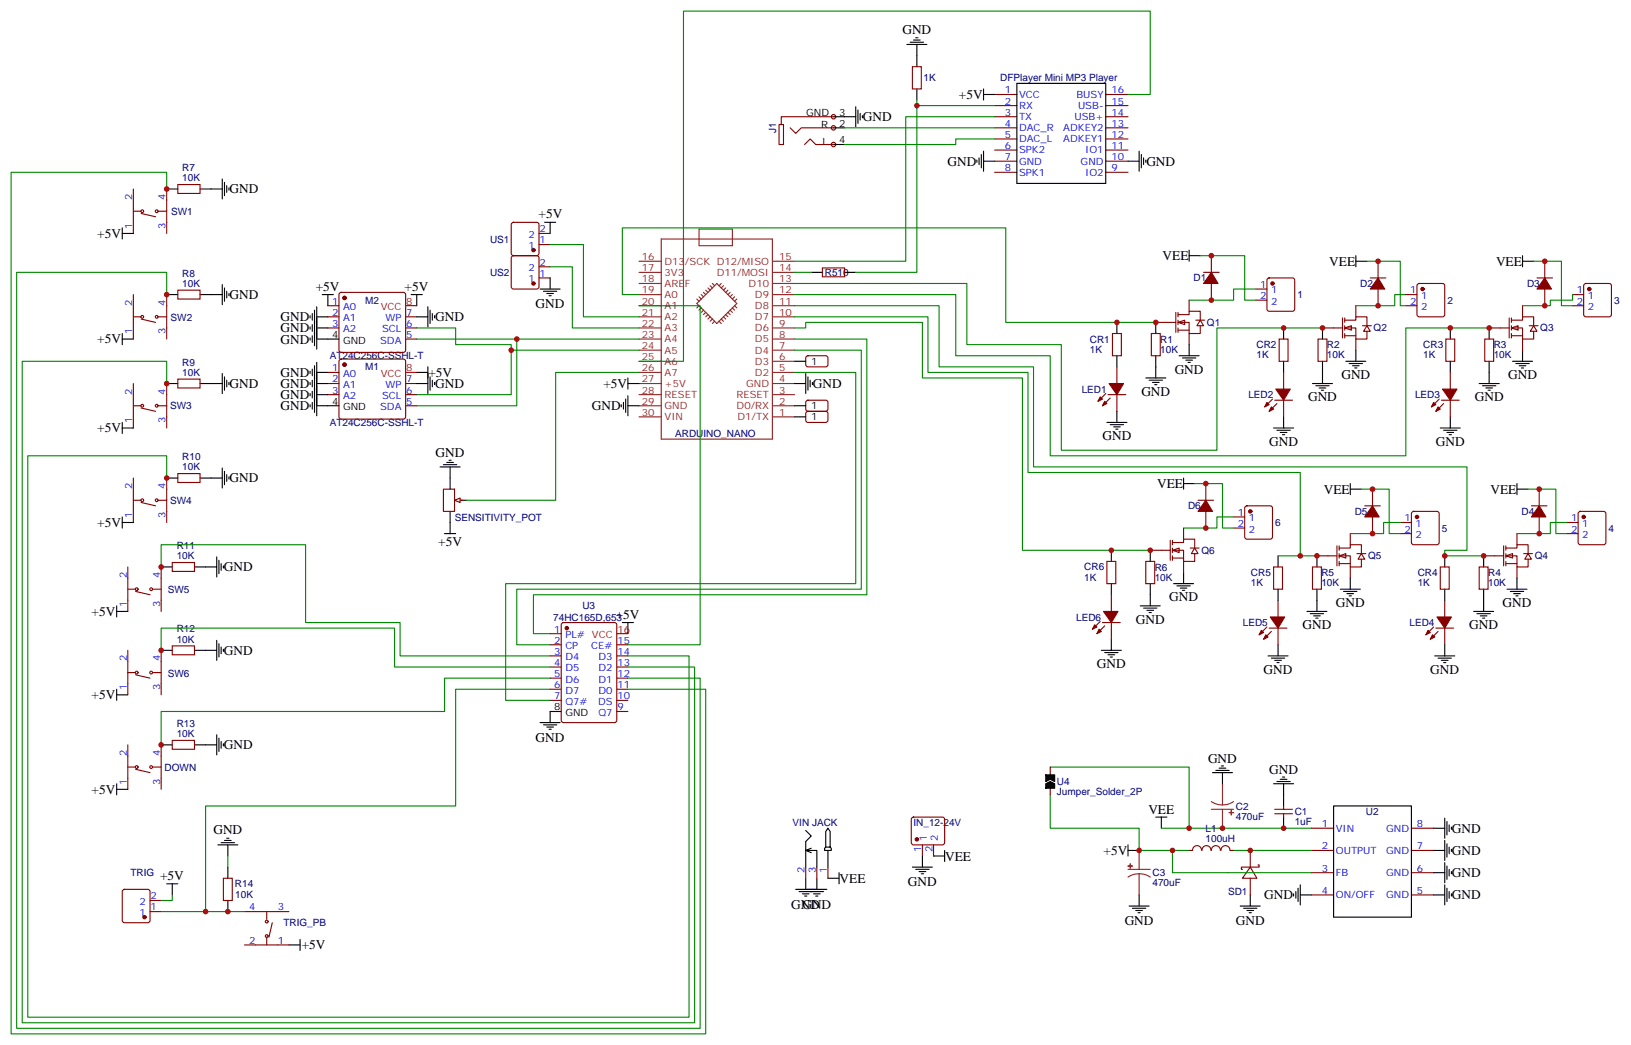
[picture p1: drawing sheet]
<svg xmlns="http://www.w3.org/2000/svg" width="518mm" height="332mm" viewBox="0 0 518 332" stroke-linecap="round" stroke-linejoin="round" font-family="sans-serif">
<g fill="none" stroke="#8c2424" stroke-width=".35">
<path d="M209.9 75.8h35.3v63.5h-35.3zM221.9 72.7h10.6v5.3h-10.6zM202.8 86.4h7.1M202.8 90h7.1M202.8 93.5h7.1M202.8 97h7.1M202.8 82.9h7.1M221.2 96.3l6.3-6.3 6.4 6.3-6.4 6.4zM221.2 94.9l.7 .7M221.9 94.2l.7 .7M221.9 97l-.7 .7M222.6 93.5l.7 .7"/>
<path d="M222.6 97.7l-.7 .7M223.3 92.8l.7 .7M223.3 98.4l-.7 .7M224 92.1l.7 .7M224 99.1l-.7 .7M224.7 91.4l.7 .7M224.7 99.8l-.7 .7M225.4 90.7l.7 .7M226.1 90l.7 .7M229 90l-.8 .7M229.7 90.7l-.7 .7M230.4 99.8l.7 .7"/>
<path d="M230.4 91.4l-.7 .7M231.1 92.1l-.7 .7M231.1 99.1l.7 .7M231.8 98.4l.7 .7M231.8 92.8l-.7 .7M232.5 97.7l.7 .7M232.5 93.5l-.7 .7M233.2 97l.7 .7M233.2 94.2l-.7 .7M233.9 94.9l-.7 .7M245.2 86.4h7M245.2 90h7"/>
<path d="M245.2 93.5h7M245.2 97h7M245.2 82.9h7M202.8 100.5h7.1M202.8 104.1h7.1M202.8 107.6h7.1M202.8 111.1h7.1M202.8 114.7h7.1M202.8 118.2h7.1M225.4 100.5l-.7 .7M226.1 101.2l-.7 .8M226.8 102l-.7 .7"/>
<path d="M228.2 102l.8 .7M229 101.2l.7 .8M229.7 100.5l.7 .7M245.2 100.5h7M245.2 104.1h7M245.2 107.6h7M245.2 111.1h7M245.2 114.7h7M245.2 118.2h7M202.8 121.7h7.1M202.8 125.2h7.1M202.8 128.8h7.1"/>
<path d="M202.8 132.3h7.1M245.2 121.7h7M245.2 125.2h7M245.2 128.8h7M245.2 132.3h7"/>
</g>
<g fill="none" stroke="#870000" stroke-width=".35">
<path d="M315.7 30h7.1M315.7 33.5h7.1M315.7 37h7.1M351 30h7.1M351 33.5h7.1M351 37h7.1M315.7 40.6h7.1M315.7 44.1h7.1M315.7 47.6h7.1M315.7 51.2h7.1M315.7 54.7h7.1M351 40.6h7.1"/>
<path d="M351 44.1h7.1M351 47.6h7.1M351 51.2h7.1M351 54.7h7.1M162.5 70.8l.5-.2h7.4l.5 .2 .2 .5v9.1l-.2 .5-.5 .2h-7.4l-.5-.2-.2-.5v-9.1zM171.1 77.6h3.5M171.1 74.1h3.5M162.5 81.3l.5-.2h7.4l.5 .2 .2 .5v9.2l-.2 .5-.5 .2h-7.4l-.5-.2-.2-.5v-9.2zM171.1 88.2h3.5M171.1 84.7h3.5M140.8 155.2h3.5v7.1h-3.5zM145 158.8h1.8"/>
<path d="M39 282.4l.5-.2h7.4l.5 .2 .2 .5v9.2l-.2 .5-.5 .2h-7.4l-.5-.2-.2-.5v-9.2zM47.6 289.3h3.6M47.6 285.8h3.6"/>
</g>
<g fill="none" stroke="#000" stroke-width=".35">
<path d="M312.2 30h3.5M312.2 28.2v3.6M322.8 26.5h28.2v31.7h-28.2zM310.1 50.8v.7M310.8 50.1v2.1M311.5 49v4.3M312.2 48v6.3M312.2 51.2h3.5M358.1 51.2h3.5M361.6 48v6.3M362.3 49v4.3M363 50.1v2.1"/>
<path d="M363.7 50.8v.7M199.3 119.9v3.6M255.8 118.5v6.4M256.5 119.6v4.2M197.2 128.4v.7M197.9 127.7v2.1M198.6 126.6v4.3M199.3 121.7h3.5M199.3 128.8h3.5M199.3 125.6v6.3M252.2 121.7h3.6M257.2 120.7v2.1"/>
<path d="M257.9 121.4v.7M142.9 151.7v3.5M144.6 158.8h3.6M142.9 162.3v3.5"/>
</g>
<path d="M315.7 37h-28.2v45.9h-35.3" fill="none" stroke="#008700" stroke-width=".35"/>
<g fill="#870000" stroke="#870000" stroke-width=".35">
<circle cx="169.3" cy="79.4" r=".53"/>
<circle cx="169.3" cy="90" r=".53"/>
<circle cx="45.9" cy="291" r=".53"/>
</g>
<path d="M144.3 158.8l1.7-.8v1.5z" fill="#f0f0f0" stroke="#870000" stroke-width=".35"/>
<g fill="none" stroke="#000" stroke-width=".35">
<path d="M291 17.6v3.6M291 28.2v3.6M139.7 148.2h6.3M140.8 147.5h4.2M141.8 146.8h2.1M142.5 146h.7M142.9 148.2v3.5M141.1 169.3h3.5M142.9 165.8v3.5M289.6 275.2h6.4M290.7 275.9h4.2M291.7 276.6h2.2"/>
<path d="M292.5 277.3h.7M292.8 271.6v3.6"/>
</g>
<path d="M289.6 21.2h2.9v7h-2.9zM289.5 259.5l.5-.2h9.2l.5 .2 .2 .5v7.4l-.3 .5-.4 .2h-9.2l-.5-.2-.2-.5v-7.4zM292.8 268.1v3.5M296.3 268.1v3.5" fill="none" stroke="#870000" stroke-width=".35"/>
<circle cx="291" cy="266.3" r=".53" fill="#870000" stroke="#870000" stroke-width=".35"/>
<path d="M202.8 118.2h-26.4v40.6h-28.2" fill="none" stroke="#008700" stroke-width=".35"/>
<g fill="#f0f0f0" stroke="#870000" stroke-width=".35">
<circle cx="264.6" cy="37" r=".71"/>
<circle cx="264.6" cy="40.6" r=".71"/>
<circle cx="264.6" cy="45.9" r=".71"/>
</g>
<g fill="none" stroke="#000" stroke-width=".35">
<path d="M264.6 37h7M271.6 33.9v6.3M272.3 34.9v4.3M273 36v2.1M273.8 36.7v.7M264.6 45.9h3.5M264.6 40.6h3.5M172.9 70.6h3.5M174.6 70.6v3.5M171.4 91.7h6.4M172.5 92.4h4.2M173.6 93.1h2.1"/>
<path d="M174.3 93.8h.7M174.6 88.2v3.5"/>
</g>
<path d="M264.6 37h-16.6v2.5h-.7v6.4h1.4v-6.4h-.7M250.8 40.6l1.8 1.7 1.8-1.7h10.2M255.4 45.9l1.8-1.8 1.7 1.8h5.7" fill="none" stroke="#870000" stroke-width=".35"/>
<path d="M268.1 40.6h47.6M315.7 44.1h-12.3v1.8h-35.3" fill="none" stroke="#008700" stroke-width=".35"/>
<g fill="#fff" stroke="#870000" stroke-width=".35">
<path d="M373.9 102.3l2.2-.7v1.4z"/>
<path d="M381 101.6l1.1 1.8h-2.2z"/>
</g>
<g fill="none" stroke="#870000" stroke-width=".35">
<path d="M373.2 99.1v6.4M373.9 99.8h3.6v-1h3.5v2.8M373.9 99.1v1.4M377.5 95.2v3.6M382.1 86.4h4.9M384.5 81.1v5.3M384.5 90v5.2M398.6 91.7h3.6M398.6 95.2h3.6M402.4 88.4l.5-.2h7.4l.5 .2 .2 .5v9.2l-.2 .5-.5 .2h-7.4l-.5-.3-.2-.4v-9.2zM435 88.2h4.9M437.4 82.9v5.3"/>
<path d="M437.4 91.7v5.3M446.3 93.5h3.5M446.3 97h3.5M450 90.2l.5-.2h7.4l.5 .2 .2 .5v9.1l-.2 .5-.5 .2h-7.4l-.5-.2-.2-.5v-9.1zM353.1 105.8h2.9v7.1h-2.9zM354.5 116.4v5.3M365.5 105.8h2.8v7.1h-2.8zM366.9 102.3h6.3M373.9 102.3h3.6v3.5h3.5v-2.4M373.9 104.8h3.6M373.9 101.6v1.4M373.9 104.1v1.4"/>
<path d="M377.5 105.8v3.6M379.6 101.6h2.8M406 107.6h2.9v7.1h-2.9zM407.5 118.2v5.3M418.4 107.6h2.8v7.1h-2.8zM351 124.9l-2.5 2.5M351.7 125.2h5.7M352.4 126.3l-2.4 2.5M354.5 125.2v5.3M403.9 126.6l-2.4 2.5M404.6 127h5.7M405.3 128.1l-2.4 2.4"/>
<path d="M407.5 127v5.3"/>
</g>
<g fill="none" stroke="#000" stroke-width=".35">
<path d="M377.5 79.4v3.5M377.5 81.1h3.5M430.4 82.9h3.5M430.4 81.1v3.6M354.5 102.3v3.5M354.5 112.9v3.5M363.7 119.9h6.4M366.9 102.3v3.5M366.9 112.9v7M374.3 112.9h6.3M375.4 113.6h4.2M376.4 114.3h2.1"/>
<path d="M377.1 115h.7M377.5 109.4v3.5M407.5 104.1v3.5M407.5 114.7v3.5M419.8 104.1v3.5M419.8 114.7v7M427.2 114.7h6.4M428.3 115.4h4.2M429.3 116.1h2.1M430 116.8h.7M430.4 111.1v3.6M351.4 134.1h6.3"/>
<path d="M352.4 134.8h4.3M353.5 135.5h2.1M354.2 136.2h.7M354.5 130.5v3.6M364.8 120.7h4.2M365.8 121.4h2.1M366.5 122.1h.7M404.3 135.8h6.3M405.3 136.5h4.3M406.4 137.2h2.1M407.1 137.9h.7M407.5 132.3v3.5"/>
<path d="M416.6 121.7h6.4M417.7 122.4h4.2M418.7 123.1h2.2M419.5 123.8h.7M296.3 271.6h3.6M299.9 269.9v3.5"/>
</g>
<g fill="#870000" stroke="#870000" stroke-width=".35">
<path d="M384.5 86.4l2.1 3.6h-4.5z"/>
<path d="M350.7 127.4l.7 .7-1.4 .7z"/>
<path d="M349.2 125.9l.8 .7-1.5 .8z"/>
<path d="M352.1 121.7h4.6l-2.2 3.5z"/>
<path d="M403.6 129.1l.7 .7-1.4 .7z"/>
<path d="M402.2 127.7l.7 .7-1.4 .7z"/>
<path d="M405 123.5h4.6l-2.1 3.5z"/>
<path d="M437.4 88.2l2.2 3.5h-4.6z"/>
<circle cx="403.9" cy="90" r=".53"/>
<circle cx="451.6" cy="91.7" r=".53"/>
</g>
<path d="M252.2 90h54.7v19.4h30v33.5h49.4v-38.8h33.5M381 81.1h14.1v14.1h3.5M398.6 91.7h-7v3.5h-14.1M446.3 93.5h-3.6v3.5h-12.3" fill="none" stroke="#008700" stroke-width=".35"/>
<g fill="#fff" stroke="#870000" stroke-width=".35">
<path d="M426.9 104.1l2.1-.7v1.4z"/>
<path d="M433.9 103.4l1.1 1.7h-2.1z"/>
</g>
<g fill="none" stroke="#870000" stroke-width=".35">
<path d="M430.4 97v3.5M487.9 88.2h4.9M490.4 82.9v5.3M490.4 91.7v5.3M499.2 93.5h3.5M499.2 97h3.5M502.9 90.2l.5-.2h7.4l.5 .2 .2 .5v9.1l-.2 .5-.5 .2h-7.4l-.5-.2-.2-.5v-9.1zM419.8 104.1h6.4M426.2 100.9v6.3M426.9 101.6h3.5v-1.1h3.5v2.9M426.9 104.1h3.5v3.5h3.5v-2.5M426.9 106.5h3.5"/>
<path d="M426.9 100.9v1.4M426.9 103.4v1.4M426.9 105.8v1.4M430.4 107.6v3.5M432.5 103.4h2.8M459 107.6h2.8v7.1h-2.8zM460.4 118.2v5.3M471.3 107.6h2.8v7.1h-2.8zM456.8 126.6l-2.4 2.5M457.6 127h5.6M458.3 128.1l-2.5 2.4M460.4 127v5.3"/>
</g>
<g fill="none" stroke="#000" stroke-width=".35">
<path d="M483.3 82.9h3.5M483.3 81.1v3.6M460.4 104.1v3.5M460.4 114.7v3.5M472.7 104.1v3.5M472.7 114.7v7M480.1 114.7h6.4M481.2 115.4h4.2M482.2 116.1h2.2M483 116.8h.7M483.3 111.1v3.6M457.2 135.8h6.3"/>
<path d="M458.3 136.5h4.2M459.3 137.2h2.1M460 137.9h.7M460.4 132.3v3.5M469.5 121.7h6.4M470.6 122.4h4.2M471.7 123.1h2.1M472.4 123.8h.7"/>
</g>
<path d="M252.2 93.5h51.2v19.4h30v31.7h112.9v-40.5h26.4" fill="none" stroke="#008700" stroke-width=".35"/>
<g fill="#870000" stroke="#870000" stroke-width=".35">
<path d="M456.5 129.1l.7 .7-1.4 .7z"/>
<path d="M455.1 127.7l.7 .7-1.4 .7z"/>
<path d="M457.9 123.5h4.6l-2.1 3.5z"/>
<path d="M490.4 88.2l2.1 3.5h-4.6z"/>
<circle cx="504.5" cy="91.7" r=".53"/>
</g>
<g fill="#fff" stroke="#870000" stroke-width=".35">
<path d="M479.8 104.1l2.1-.7v1.4z"/>
<path d="M486.8 103.4l1.1 1.7h-2.1z"/>
</g>
<path d="M483.3 97v3.5M472.7 104.1h6.4M479.1 100.9v6.3M479.8 101.6h3.5v-1.1h3.5v2.9M479.8 104.1h3.5v3.5h3.5v-2.5M479.8 106.5h3.5M479.8 100.9v1.4M479.8 103.4v1.4M479.8 105.8v1.4M483.3 107.6v3.5M485.4 103.4h2.8" fill="none" stroke="#870000" stroke-width=".35"/>
<g fill="#fff" stroke="#870000" stroke-width=".35">
<path d="M478 176.4l2.1-.7v1.4z"/>
<path d="M485.1 175.7l1 1.7h-2.1z"/>
</g>
<g fill="none" stroke="#870000" stroke-width=".35">
<path d="M488.6 155.2v5.3M457.2 179.9h2.8v7.1h-2.8zM469.5 179.9h2.9v7.1h-2.9zM471 176.4h6.3M477.3 173.2v6.4M478 173.9h3.5v-1h3.6v2.8M478 176.4h3.5v3.5h3.6v-2.5M478 178.9h3.5M478 173.2v1.4M478 175.7v1.4M478 178.2v1.4M481.5 169.3v3.6"/>
<path d="M481.5 179.9v3.5M483.7 175.7h2.8M486.1 160.5h5M488.6 164v5.3M497.4 165.8h3.5M497.4 169.3h3.5M501.2 162.5l.4-.2h7.5l.5 .2 .2 .5v9.2l-.3 .5-.4 .2h-7.5l-.4-.3-.3-.4v-9.2zM455.1 199l-2.5 2.4M455.8 199.3h5.6M458.6 190.5v5.3M458.6 199.3v5.3M456.5 200.4l-2.5 2.4"/>
</g>
<g fill="none" stroke="#000" stroke-width=".35">
<path d="M481.5 153.5v3.5M481.5 155.2h3.6M458.6 176.4v3.5M471 176.4v3.5M458.6 187v3.5M467.8 194h6.3M468.8 194.7h4.3M469.9 195.4h2.1M470.6 196.1h.7M471 187v7M478.4 187h6.3M479.4 187.7h4.3"/>
<path d="M480.5 188.4h2.1M481.2 189.1h.7M481.5 183.4v3.6M455.4 208.1h6.4M456.5 208.8h4.2M457.6 209.5h2.1M458.3 210.3h.7M458.6 204.6v3.5"/>
</g>
<g fill="#870000" stroke="#870000" stroke-width=".35">
<path d="M488.6 160.5l2.1 3.5h-4.6z"/>
<path d="M454.7 201.4l.7 .7-1.4 .7z"/>
<path d="M453.3 200l.7 .7-1.4 .7z"/>
<path d="M456.1 195.8h4.6l-2.1 3.5z"/>
<circle cx="502.7" cy="164" r=".53"/>
</g>
<path d="M252.2 97h45.9v19.4h30v31.8h137.6v26.4h-7.1v1.8h12.4" fill="none" stroke="#008700" stroke-width=".35"/>
<g fill="#fff" stroke="#870000" stroke-width=".35">
<path d="M425.1 176.4l2.1-.7v1.4z"/>
<path d="M432.2 175.7l1 1.7h-2.1z"/>
</g>
<g fill="none" stroke="#870000" stroke-width=".35">
<path d="M380.3 158.8h4.9M382.8 153.5v5.3M435.7 155.2v5.3M351.4 178.2h2.8v7h-2.8zM363.7 178.2h2.8v7h-2.8zM382.8 162.3v5.3M391.6 164h3.5M391.6 167.6h3.5M395.3 160.7l.5-.2h7.4l.5 .2 .2 .5v9.2l-.2 .5-.5 .2h-7.4l-.5-.2-.2-.5v-9.2zM404.3 179.9h2.8v7.1h-2.8zM416.6 179.9h2.9v7.1h-2.9zM418 176.4h6.4"/>
<path d="M424.4 173.2v6.4M425.1 173.9h3.5v-1h3.6v2.8M425.1 176.4h3.5v3.5h3.6v-2.5M425.1 178.9h3.5M425.1 173.2v1.4M425.1 175.7v1.4M425.1 178.2v1.4M428.6 169.3v3.6M428.6 179.9v3.5M430.7 175.7h2.9M433.2 160.5h4.9M435.7 164v5.3"/>
<path d="M444.5 165.8h3.5M444.5 169.3h3.5M448.3 162.5l.4-.2h7.4l.5 .2 .2 .5v9.2l-.2 .5-.5 .2h-7.4l-.5-.3-.2-.4v-9.2zM349.2 197.2l-2.4 2.5M350 197.6h5.6M350.7 198.6l-2.5 2.5M352.8 188.7v5.3M352.8 197.6v5.2M402.2 199l-2.5 2.4M402.9 199.3h5.6M405.7 190.5v5.3M405.7 199.3v5.3"/>
<path d="M403.6 200.4l-2.5 2.4"/>
</g>
<g fill="none" stroke="#000" stroke-width=".35">
<path d="M375.7 153.5h3.5M375.7 151.7v3.5M428.6 153.5v3.5M428.6 155.2h3.6M352.8 174.6v3.6M365.1 174.6v3.6M405.7 176.4v3.5M418 176.4v3.5M352.8 185.2v3.5M361.9 192.3h6.4M363 193h4.2M364.1 193.7h2.1"/>
<path d="M364.8 194.4h.7M365.1 185.2v7.1M372.5 185.2h6.4M373.6 185.9h4.2M374.6 186.6h2.2M375.4 187.3h.7M375.7 181.7v3.5M405.7 187v3.5M414.9 194h6.3M415.9 194.7h4.3M417 195.4h2.1M417.7 196.1h.7"/>
<path d="M418 187v7M425.4 187h6.4M426.5 187.7h4.2M427.6 188.4h2.1M428.3 189.1h.7M428.6 183.4v3.6M349.6 206.4h6.4M350.7 207.1h4.2M351.7 207.8h2.1M352.4 208.5h.7M352.8 202.8v3.6M402.5 208.1h6.4"/>
<path d="M403.6 208.8h4.2M404.6 209.5h2.2M405.3 210.3h.7M405.7 204.6v3.5"/>
</g>
<g fill="#870000" stroke="#870000" stroke-width=".35">
<path d="M435.7 160.5l2.1 3.5h-4.6z"/>
<path d="M401.8 201.4l.7 .7-1.4 .7z"/>
<path d="M400.4 200l.7 .7-1.4 .7z"/>
<path d="M403.2 195.8h4.6l-2.1 3.5z"/>
<path d="M348.9 199.7l.7 .7-1.4 .7z"/>
<path d="M347.5 198.3l.7 .7-1.4 .7z"/>
<path d="M350.3 194h4.6l-2.1 3.6z"/>
<path d="M382.8 158.8l2.1 3.5h-4.6z"/>
<circle cx="449.8" cy="164" r=".53"/>
<circle cx="396.9" cy="162.3" r=".53"/>
</g>
<path d="M405.7 176.4h12.3" fill="none" stroke="#008700" stroke-width=".35"/>
<g fill="#fff" stroke="#870000" stroke-width=".35">
<path d="M372.2 174.6l2.1-.7v1.4z"/>
<path d="M379.2 173.9l1.1 1.8h-2.1z"/>
</g>
<g fill="none" stroke="#870000" stroke-width=".35">
<path d="M42.3 60v14.1M52.9 60v14.1M56.4 58.6h7.1v2.8h-7.1zM42.3 67h2.5M44.8 67.7l4.6 1.1M50.4 67h2.5M42.3 93.5v14.1M52.9 93.5v14.1M56.4 92.1h7.1v2.8h-7.1zM104.1 97h3.5M107.8 93l.5-.2h19.8l.5 .2 .2 .5v17.6l-.3 .5-.4 .2h-19.8l-.5-.2-.2-.5v-17.6zM261.1 85h7v2.8h-7z"/>
<path d="M42.3 100.5h2.5M44.8 101.2l4.6 1.1M50.4 100.5h2.5M104.1 100.5h3.5M104.1 104.1h3.5M104.1 118.2h3.5M107.8 114.2l.5-.3h19.8l.5 .3 .2 .5v17.6l-.3 .5-.4 .2h-19.8l-.5-.2-.2-.5v-17.6zM128.8 100.5h3.5M128.8 104.1h3.5M128.8 107.6h3.5M256 113.1l.5-.2h5.9l.4 .7v2.4l-.7 .4h-5.9l-.4-.7v-2.1zM42.3 121.7v14.1"/>
<path d="M42.3 128.8h2.5M44.8 129.5l4.6 1M50.4 128.8h2.5M52.9 121.7v14.1M56.4 120.3h7.1v2.8h-7.1zM104.1 121.7h3.5M104.1 125.2h3.5M128.8 128.8h3.5M128.8 121.7h3.5M128.8 125.2h3.5M256 127.2l.5-.2 5.9 .1 .4 .6v2.4l-.7 .4h-5.9l-.4-.7v-2.1zM256 130.7l.5-.2 5.9 .1 .4 .6v2.4l-.7 .5-5.9-.1-.4-.7v-2.1z"/>
<path d="M42.3 151.7v14.1M42.3 158.8h2.5M44.8 159.5l4.6 1M50.4 158.8h2.5M52.9 151.7v14.1M56.4 150.3h7.1v2.8h-7.1zM40.6 179.9v14.1M51.2 179.9v14.1M54.7 178.5h7v2.8h-7zM365.1 174.6h6.4M371.5 171.4v6.4M372.2 172.2h3.5v-1.1h3.5v2.8"/>
<path d="M372.2 174.6h3.5v3.6h3.5v-2.5M372.2 177.1h3.5M372.2 171.4v1.5M372.2 173.9v1.4M372.2 176.4v1.4M375.7 167.6v3.5M375.7 178.2v3.5M377.8 173.9h2.8M40.6 187h2.4M43 187.7l4.6 1M48.7 187h2.5M178.4 197.8l.5-.2h16.2l.6 .4 .1 30.6-.5 .7h-16.4l-.7-.5v-30.5z"/>
<path d="M40.6 206.4v14.1M40.6 213.4h2.4M43 214.1l4.6 1.1M48.7 213.4h2.5M51.2 206.4v14.1M54.7 205h7v2.8h-7zM174.6 201.1h3.6M174.6 204.6h3.6M174.6 208.1h3.6M174.6 211.7h3.6M174.6 215.2h3.6M174.6 218.7h3.6"/>
<path d="M195.8 204.6h3.5M195.8 208.1h3.5M195.8 211.7h3.5M195.8 215.2h3.5M195.8 218.7h3.5M40.6 236.4v14.1M51.2 236.4v14.1M54.7 234.9h7v2.9h-7zM174.6 222.2h3.6M195.8 222.2h3.5M195.8 225.8h3.5M40.6 243.4h2.4"/>
<path d="M43 244.1l4.6 1.1M48.7 243.4h2.5M333.4 243.4v3.5M333.4 248.7v3.5M404.6 258.2h5.7M404.6 256.8h5.7M407.5 255.8v1M407.5 258.2v1.1M70.9 278.7h2.8v7.1h-2.8zM255.8 275.2v3.5M259.3 275.2v3.5M262.8 275.2v3.5"/>
<path d="M377.5 269.9h1M378.6 269.9a1.41 1.41 0 0 1 1.4-1.6 1.41 1.41 0 0 1 1.4 1.6M381.6 269.8a1.41 1.41 0 0 1 1.4-1.5 1.41 1.41 0 0 1 1.4 1.6M384.6 269.8a1.41 1.41 0 0 1 1.4-1.5 1.41 1.41 0 0 1 1.4 1.6M387.6 269.9a1.41 1.41 0 0 1 1.4-1.6 1.41 1.41 0 0 1 1.4 1.6M390.5 269.9h1.1M396.9 275.2l2.1 3.5h-4.6zM396.9 269.9v5.3M396.9 278.7v5.3M399.3 274.5h.4v.7h-5.6v.7h.3M416.3 262.8h7M416.3 269.9h7"/>
<path d="M416.3 276.9h7M448 262.8h7.1M448 269.9h7.1M448 276.9h7.1M77.6 289.3h14.1M77.6 299.9h14.1M84.7 289.3v2.4M84.7 297.4v2.5M86.4 292.8l-1 4.6M416.3 284h7M448 284h7.1"/>
<circle cx="45.2" cy="67" r=".44"/>
<circle cx="49.7" cy="67" r=".44"/>
<circle cx="45.2" cy="100.5" r=".44"/>
<circle cx="49.7" cy="100.5" r=".44"/>
<circle cx="45.2" cy="128.8" r=".44"/>
<circle cx="49.7" cy="128.8" r=".44"/>
<circle cx="45.2" cy="158.7" r=".44"/>
<circle cx="49.7" cy="158.7" r=".44"/>
<circle cx="43.4" cy="187" r=".44"/>
<circle cx="48" cy="187" r=".44"/>
<circle cx="43.4" cy="213.4" r=".44"/>
<circle cx="48" cy="213.4" r=".44"/>
<circle cx="43.4" cy="243.4" r=".44"/>
<circle cx="48" cy="243.4" r=".44"/>
<circle cx="84.7" cy="297" r=".44"/>
<circle cx="84.7" cy="292.5" r=".44"/>
</g>
<g fill="none" stroke="#008700" stroke-width=".35">
<path d="M291 31.8v54.6h-19.4M291 33.5h24.7M358.1 30h7v-26.5h-148.1v111.2h-14.2M52.9 60v-5.3h-49.4v273.4h220.5v-109.4h-24.7M174.6 77.6h10.6v22.9h17.6M52.9 93.5v-7.1h-47.6v239.9h216.9v-111.1h-22.9M174.6 84.7h7.1v19.4h21.1M202.8 93.5h-5.2v-21.2h121.7v30h47.6M202.8 97h19.4v107.6h-22.9M252.2 86.4h5.3M433.9 82.9h10.6v14.1h1.8M486.8 82.9h8.9v14.1h3.5"/>
<path d="M499.2 93.5v1.7h-7.1v1.8h-8.8M132.3 107.6h31.7v21.2h-31.7M132.3 104.1h12.3v5.3h17.7v15.8h-30M162.3 111.1h40.5M164 107.6h38.8M252.2 100.5h42.4v17.7h31.7v31.7h86.4v26.5M252.2 104.1h3.6v-1.8h37v17.6h31.8v54.7h40.5M252.2 118.2h19.4v67h-111.1v37h14.1M252.2 111.1h21.2v75.9h-109.4v17.6h10.6M252.2 107.6h23v81.1h-105.9v12.4h5.3M52.9 121.7v-7h-45.8v209.9h213.4v-112.9h-21.2M52.9 151.7v-7.1h-44.1v178.2h209.9v-114.7h-19.4"/>
<path d="M379.2 153.5h8.9v14.1h3.5M432.2 155.2h8.8v14.1h3.5M485.1 155.2h8.8v14.1h3.5M51.2 179.9v-7h45.8v24.7h30v10.5h47.6M391.6 164h-5.3v3.6h-10.6M444.5 165.8h-5.3v3.5h-10.6M497.4 165.8h-5.3v3.5h-10.6M51.2 206.4v-7.1h74v12.4h49.4M174.6 218.7h-30v37.1h-79.3v33.5M174.6 215.2h-33.5v10.6h-89.9v10.6M333.4 243.4h44.1v19.4M333.4 252.2v10.6h28.2v7.1h15.9"/>
<path d="M72.3 271.6v3.6M368.7 262.8h47.6M372.2 269.9v7h44.1M391.6 269.9h24.7M51.2 289.3h26.4M54.7 284v1.8h-3.5"/>
</g>
<g fill="none" stroke="#000" stroke-width=".35">
<path d="M287.9 14.1h6.3M288.9 13.4h4.3M290 12.7h2.1M290.7 12h.7M291 14.1v3.5M52.9 60h3.5M63.5 60h7.1M70.6 56.8v6.3M71.3 57.9v4.2M72 58.9v2.1M72.7 59.6v.7M38.8 74.1h3.5"/>
<path d="M38.8 72.3v3.5M52.9 93.5h3.5M63.5 93.5h7.1M70.6 90.3v6.4M71.3 91.4v4.2M72 92.4v2.1M72.7 93.1v.7M99.1 99.5v2.1M99.8 98.4v11.3M100.5 97.4v13.4M102.3 93.5h3.5M104.1 93.5v3.5"/>
<path d="M130.5 93.5h3.6M132.3 93.5v3.5M135.8 97.4v6.3M136.5 98.4v4.3M137.2 99.5v2.1M257.5 86.4h3.6M268.1 86.4h3.5M38.8 107.6h3.5M38.8 105.8v3.6M70.6 118.5v6.4M71.3 119.6v4.2M98.4 100.2v.7"/>
<path d="M98.4 103.7v.7M98.4 107.2v.7M98.4 117.8v.7M99.1 103v2.1M99.1 106.5v2.2M99.1 117.1v2.1M99.8 116.1v14.8M100.5 107.6h7.1M100.5 115v16.9M100.5 118.2h3.6M100.5 104.1h3.6M100.5 100.5h3.6"/>
<path d="M132.3 118.2h3.5M132.3 100.5h3.5M135.8 116.4v8.5M136.5 119.6v4.2M137.9 100.2v.7M252.2 114.7h3.6M38.8 134.1v3.5M38.8 135.8h3.5M52.9 121.7h3.5M63.5 121.7h7.1M72 120.7v2.1M72.7 121.4v.7"/>
<path d="M98.4 121.4v.7M98.4 124.9v.7M98.4 128.4v.7M99.1 120.7v2.1M99.1 124.2v2.1M99.1 127.7v2.1M100.5 128.8h7.1M100.5 125.2h3.6M100.5 121.7h3.6M132.3 121.7h3.5M137.2 120.7v2.1M137.9 121.4v.7"/>
<path d="M252.2 128.8h3.6M252.2 132.3h3.6M52.9 151.7h3.5M63.5 151.7h7.1M70.6 148.5v6.4M71.3 149.6v4.2M72 150.6v2.2M72.7 151.3v.7M38.8 164v3.6M38.8 165.8h3.5M51.2 179.9h3.5M61.7 179.9h7.1"/>
<path d="M68.8 176.7v6.4M69.5 177.8v4.2M70.2 178.9v2.1M70.9 179.6v.7M37 194h3.6M37 192.3v3.5M197.6 197.6h3.5M199.3 197.6v3.5M37 218.7v3.5M51.2 206.4h3.5M61.7 206.4h7.1M68.8 203.2v6.3"/>
<path d="M69.5 204.3v4.2M70.2 205.3v2.1M70.9 206v.7M37 220.5h3.6M51.2 236.4h3.5M61.7 236.4h7.1M68.8 233.2v6.3M69.5 234.2v4.3M70.2 235.3v2.1M70.9 236v.7M171.4 229.3h6.4M172.5 230h4.2"/>
<path d="M173.6 230.7h2.1M174.3 231.4h.7M178.2 225.8h-3.6v3.5M37 248.7v3.5M37 250.5h3.6M366.9 259.3h3.5M368.7 259.3v3.5M384.9 245.2h6.3M385.9 244.5h4.3M387 243.8h2.1M387.7 243.1h.7M388.1 245.2v3.5"/>
<path d="M404.3 248.7h6.3M405.3 248h4.3M406.4 247.3h2.1M407.1 246.6h.7M407.5 248.7v7.1M407.5 259.3v3.5M423.3 255.8h24.7v35.2h-24.7zM458.6 259.6v6.4M69.1 268.1h6.4M70.2 267.4h4.2M71.3 266.7h2.1M72 266h.7"/>
<path d="M72.3 268.1v3.5M72.3 275.2v3.5M255.8 263.5l1.7 1.8-1.7 1.8v8.1M255.8 278.7v3.5M255.8 269.9l1.7 .7M257.5 269.2l-1.7 .7h3.5v5.3M259.3 278.7v3.5M262.1 268.8l-.3 .4v.7h2.1v-.7l-.4-.4M262.8 262.8l.7 1.1v4.9h-1.4v-4.9zM262.8 269.9v5.3M262.8 278.7h3.5M266.3 276.9v3.6"/>
<path d="M358.1 269.9h3.5M358.1 268.1v3.5M455.1 262.8h3.5M455.1 269.9h3.5M455.1 276.9h3.5M458.6 266.7v6.3M458.6 273.8v6.3M459.3 260.7v4.2M459.3 267.8v4.2M459.3 274.8v4.2M460 261.8v2.1M460 268.8v2.1"/>
<path d="M460 275.9v2.1M460.7 262.5v.7M460.7 269.5v.7M460.7 276.6v.7M52.9 280.5h3.5M54.7 280.5v3.5M72.3 285.8v3.5M91.7 299.9h3.5M95.2 298.1v3.5M252.6 282.2h9.9M253.6 282.9h7.8M254.7 283.6h2.1"/>
<path d="M255.4 284.3h.7M258.2 283.6h2.1M258.9 284.3h.7M358.4 287.5h6.4M359.5 288.2h4.2M360.5 288.9h2.2M361.2 289.6h.7M361.6 284v3.5M393.7 287.5h6.3M394.8 288.2h4.2M395.8 288.9h2.1M396.5 289.6h.7"/>
<path d="M396.9 284v3.5M410.6 283.6v.7M411.3 282.9v2.1M412 281.9v4.2M412.7 284h3.6M412.7 280.8v6.4M455.1 284h3.5M458.6 280.8v6.4M459.3 281.9v4.2M460 282.9v2.1M460.7 283.6v.7"/>
</g>
<path d="M384.5 254.4l1.7 .8 1.9 .2M384.5 256.8h7.1M388.1 248.7v6.7M388.1 256.8v6M391.6 254.4l-1.7 .8-1.8 .2M358.1 275.9h7M361.6 277.3l1.8 .2 1.7 .8M361.6 277.3l-1.9 .2-1.6 .8M361.6 269.9v6M361.6 277.3v6.7" fill="none" stroke="#8c2424" stroke-width=".35"/>
<g fill="#8c2424" stroke="#8c2424" stroke-width=".35">
<path d="M390.2 257.8l1.4 .1z"/>
<path d="M390.8 257.2l.1 1.4z"/>
<path d="M358.1 274.8h1.4z"/>
<path d="M358.8 274.1v1.4z"/>
</g>
<g fill="#870000" stroke="#870000" stroke-width=".35">
<circle cx="179.9" cy="199.3" r=".53"/>
<circle cx="109.4" cy="94.5" r=".53"/>
<circle cx="109.4" cy="115.7" r=".53"/>
</g>
<path d="M128.8 97h3.5M128.8 118.2h3.5M195.8 201.1h3.5" fill="none" stroke="#f00" stroke-width=".35"/>
<path d="M332 248.7l1.4-.7 1.4 .7v1.4h-2.8zM332 245.9h2.8v2.1l-1.4-.7-1.4 .7z" fill="#000" stroke="#000" stroke-width=".35"/>
<g fill="#c00">
<circle cx="435.7" cy="169.3" r=".88"/>
<circle cx="488.6" cy="169.3" r=".88"/>
<circle cx="382.8" cy="167.6" r=".88"/>
<circle cx="490.4" cy="97" r=".88"/>
<circle cx="437.4" cy="82.9" r=".88"/>
<circle cx="396.9" cy="269.9" r=".88"/>
<circle cx="361.6" cy="269.9" r=".88"/>
<circle cx="365.1" cy="174.6" r=".88"/>
<circle cx="352.8" cy="174.6" r=".88"/>
<circle cx="471" cy="176.4" r=".88"/>
<circle cx="418" cy="176.4" r=".88"/>
<circle cx="419.8" cy="104.1" r=".88"/>
<circle cx="437.4" cy="97" r=".88"/>
<circle cx="384.5" cy="81.1" r=".88"/>
<circle cx="384.5" cy="95.2" r=".88"/>
<circle cx="472.7" cy="104.1" r=".88"/>
<circle cx="407.5" cy="104.1" r=".88"/>
<circle cx="460.4" cy="104.1" r=".88"/>
<circle cx="458.6" cy="176.4" r=".88"/>
<circle cx="412.8" cy="176.4" r=".88"/>
<circle cx="407.5" cy="262.8" r=".88"/>
<circle cx="388.1" cy="262.8" r=".88"/>
<circle cx="372.2" cy="269.9" r=".88"/>
<circle cx="490.4" cy="82.9" r=".88"/>
<circle cx="382.8" cy="153.5" r=".88"/>
<circle cx="488.6" cy="155.2" r=".88"/>
<circle cx="435.7" cy="155.2" r=".88"/>
<circle cx="366.9" cy="102.3" r=".88"/>
<circle cx="354.5" cy="102.3" r=".88"/>
<circle cx="164" cy="107.6" r=".88"/>
<circle cx="162.3" cy="111.1" r=".88"/>
<circle cx="65.3" cy="289.3" r=".88"/>
<circle cx="51.2" cy="236.4" r=".88"/>
<circle cx="51.2" cy="206.4" r=".88"/>
<circle cx="51.2" cy="179.9" r=".88"/>
<circle cx="52.9" cy="151.7" r=".88"/>
<circle cx="52.9" cy="121.7" r=".88"/>
<circle cx="52.9" cy="93.5" r=".88"/>
<circle cx="52.9" cy="60" r=".88"/>
<circle cx="72.3" cy="289.3" r=".88"/>
<circle cx="377.5" cy="262.8" r=".88"/>
<circle cx="291" cy="33.5" r=".88"/>
</g>
<g font-size="4.2">
<text x="286.5" y="10.9">GND</text>
<text x="304.4" y="31.5">+5V</text>
<text x="273.9" y="38.5">GND</text>
<text x="300.7" y="52.6">GND</text>
<text x="363.9" y="52.6">GND</text>
<text x="72.8" y="61.4">GND</text>
<text x="171" y="69.3">+5V</text>
<text x="30.9" y="75.5">+5V</text>
<text x="369.1" y="82.6">VEE</text>
<text x="422" y="84.3">VEE</text>
<text x="474.9" y="84.3">VEE</text>
<text x="72.8" y="94.9">GND</text>
<text x="100.2" y="92.4">+5V</text>
<text x="128.4" y="92.4">+5V</text>
<text x="89.1" y="102">GND</text>
<text x="138.1" y="102">GND</text>
<text x="170" y="97.9">GND</text>
<text x="89.1" y="105.5">GND</text>
<text x="30.9" y="109">+5V</text>
<text x="89.1" y="109">GND</text>
<text x="89.1" y="119.6">GND</text>
<text x="136" y="119.6">+5V</text>
<text x="372.9" y="118.5">GND</text>
<text x="72.8" y="123.1">GND</text>
<text x="89.1" y="123.1">GND</text>
<text x="138.1" y="123.1">GND</text>
<text x="191.5" y="123.2">+5V</text>
<text x="258.1" y="123.1">GND</text>
<text x="362.3" y="125.6">GND</text>
<text x="425.8" y="120.3">GND</text>
<text x="478.7" y="120.3">GND</text>
<text x="89.1" y="130.2">GND</text>
<text x="89.1" y="126.6">GND</text>
<text x="187.9" y="130.2">GND</text>
<text x="415.2" y="127.4">GND</text>
<text x="468.1" y="127.4">GND</text>
<text x="30.9" y="137.2">+5V</text>
<text x="350" y="139.7">GND</text>
<text x="402.9" y="141.5">GND</text>
<text x="455.8" y="141.5">GND</text>
<text x="138.3" y="145">GND</text>
<text x="72.8" y="153.1">GND</text>
<text x="367.3" y="154.9">VEE</text>
<text x="420.2" y="156.7">VEE</text>
<text x="473.1" y="156.7">VEE</text>
<text x="30.9" y="167.2">+5V</text>
<text x="139.1" y="173.3">+5V</text>
<text x="71.1" y="181.3">GND</text>
<text x="371.1" y="190.9">GND</text>
<text x="29.1" y="195.4">+5V</text>
<text x="195.5" y="196.5">+5V</text>
<text x="360.5" y="197.9">GND</text>
<text x="424" y="192.6">GND</text>
<text x="477" y="192.6">GND</text>
<text x="413.5" y="199.7">GND</text>
<text x="466.4" y="199.7">GND</text>
<text x="71.1" y="207.8">GND</text>
<text x="348.2" y="212">GND</text>
<text x="401.1" y="213.8">GND</text>
<text x="454" y="213.8">GND</text>
<text x="29.1" y="221.9">+5V</text>
<text x="71.1" y="237.8">GND</text>
<text x="170" y="235.3">GND</text>
<text x="383.5" y="242">GND</text>
<text x="402.9" y="245.5">GND</text>
<text x="29.1" y="251.9">+5V</text>
<text x="364.5" y="258.2">VEE</text>
<text x="67.7" y="264.8">GND</text>
<text x="460.9" y="264.3">GND</text>
<text x="300" y="273.1">VEE</text>
<text x="350.3" y="271.3">+5V</text>
<text x="460.9" y="271.3">GND</text>
<text x="50.8" y="279.3">+5V</text>
<text x="266.5" y="280.1">VEE</text>
<text x="288.2" y="281.3">GND</text>
<text x="460.9" y="278.4">GND</text>
<text x="401.3" y="285.4">GND</text>
<text x="460.9" y="285.4">GND</text>
<text x="251.2" y="288.3">GND</text>
<text x="254.7" y="288.3">GND</text>
<text x="357" y="293.6">GND</text>
<text x="392.3" y="293.6">GND</text>
<text x="95.8" y="301.3">+5V</text>
</g>
<g font-size="3.2" fill="#000080">
<text x="293.2" y="25.8">1K</text>
<text x="317.5" y="25.8">DFPlayer Mini MP3 Player</text>
<text x="246.4" y="42.3" transform="rotate(-90 246.4 42.3)">J1</text>
<text x="57.9" y="57.5">10K</text>
<text x="57.9" y="54.3">R7</text>
<text x="54.3" y="68.2">SW1</text>
<text x="155.6" y="77">US1</text>
<text x="57.9" y="87.8">R8</text>
<text x="155.6" y="87.6">US2</text>
<text x="261.8" y="87.6">R510</text>
<text x="378.9" y="89.3">D1</text>
<text x="57.9" y="91">10K</text>
<text x="411.8" y="94.6">1</text>
<text x="431.8" y="91.1">D2</text>
<text x="484.7" y="91.1">D3</text>
<text x="54.1" y="101.7">SW2</text>
<text x="115.9" y="96.4">M2</text>
<text x="459.5" y="96.4">2</text>
<text x="512.4" y="96.4">3</text>
<text x="383.1" y="103.4">Q1</text>
<text x="436" y="105.1">Q2</text>
<text x="488.9" y="105.1">Q3</text>
<text x="346" y="111.9">1K</text>
<text x="346" y="108.7">CR1</text>
<text x="368.3" y="112">10K</text>
<text x="368.3" y="108.8">R1</text>
<text x="398.9" y="113.7">1K</text>
<text x="398.9" y="110.5">CR2</text>
<text x="421.2" y="113.7">10K</text>
<text x="421.2" y="110.5">R2</text>
<text x="451.8" y="113.7">1K</text>
<text x="451.8" y="110.5">CR3</text>
<text x="474.1" y="113.7">10K</text>
<text x="474.1" y="110.5">R3</text>
<text x="57.9" y="119.2">10K</text>
<text x="57.9" y="116">R9</text>
<text x="104.7" y="114">AT24C256C-SSHL-T</text>
<text x="115.9" y="117.5">M1</text>
<text x="343.4" y="124.6">LED1</text>
<text x="54" y="129.9">SW3</text>
<text x="396.3" y="126.4">LED2</text>
<text x="449.2" y="126.4">LED3</text>
<text x="104.7" y="135.2">AT24C256C-SSHL-T</text>
<text x="214.3" y="138.6">ARDUINO_NANO</text>
<text x="57.9" y="149.2">10K</text>
<text x="57.9" y="146">R10</text>
<text x="54" y="159.9">SW4</text>
<text x="377.1" y="161.6">D6</text>
<text x="144.3" y="165.2">SENSITIVITY_POT</text>
<text x="404.8" y="166.9">6</text>
<text x="430" y="163.4">D5</text>
<text x="483" y="163.4">D4</text>
<text x="457.7" y="168.7">5</text>
<text x="510.6" y="168.7">4</text>
<text x="56.1" y="177.4">10K</text>
<text x="56.1" y="174.2">R11</text>
<text x="381.4" y="175.7">Q6</text>
<text x="434.3" y="177.4">Q5</text>
<text x="487.2" y="177.4">Q4</text>
<text x="344.2" y="184.2">1K</text>
<text x="344.2" y="181">CR6</text>
<text x="366.5" y="184.3">10K</text>
<text x="366.5" y="181.1">R6</text>
<text x="397.1" y="186">1K</text>
<text x="397.1" y="182.8">CR5</text>
<text x="419.5" y="182.9">R5</text>
<text x="450" y="186">1K</text>
<text x="450" y="182.8">CR4</text>
<text x="472.4" y="182.9">R4</text>
<text x="53.2" y="188.3">SW5</text>
<text x="419.5" y="186">10K</text>
<text x="472.4" y="186">10K</text>
<text x="175.6" y="196.9">74HC165D,653</text>
<text x="184.9" y="193.4">U3</text>
<text x="341.6" y="196.9">LED6</text>
<text x="56.1" y="203.9">10K</text>
<text x="56.1" y="200.7">R12</text>
<text x="394.5" y="198.7">LED5</text>
<text x="447.4" y="198.7">LED4</text>
<text x="53.2" y="214.7">SW6</text>
<text x="56.1" y="233.9">10K</text>
<text x="56.1" y="230.7">R13</text>
<text x="52.2" y="244.5">DOWN</text>
<text x="335.5" y="249">U4</text>
<text x="335.5" y="252.1">Jumper_Solder_2P</text>
<text x="392.3" y="256.9">C2</text>
<text x="251.6" y="262.2">VIN JACK</text>
<text x="290" y="262.2">IN_12-24V</text>
<text x="392.3" y="260.1">470uF</text>
<text x="411" y="261.8">1uF</text>
<text x="411" y="258.7">C1</text>
<text x="433.6" y="258.7">U2</text>
<text x="382.7" y="267.3">100uH</text>
<text x="382.7" y="264.1">L1</text>
<text x="41.4" y="277.9">TRIG</text>
<text x="74.6" y="281.6">R14</text>
<text x="365.8" y="281.2">470uF</text>
<text x="365.8" y="278.1">C3</text>
<text x="74.7" y="285.1">10K</text>
<text x="389.8" y="284">SD1</text>
<text x="90" y="293.9">TRIG_PB</text>
</g>
<g font-size="3.2" fill="#00f">
<text x="319" y="29.6">1</text>
<text x="352.8" y="29.6">16</text>
<text x="319" y="33.2">2</text>
<text x="323.5" y="31">VCC</text>
<text x="323.5" y="34.6">RX</text>
<text x="341.7" y="31">BUSY</text>
<text x="342.2" y="34.6">USB-</text>
<text x="352.8" y="33.2">15</text>
<text x="319" y="36.7">3</text>
<text x="319" y="40.2">4</text>
<text x="323.5" y="38.1">TX</text>
<text x="323.5" y="41.6">DAC_R</text>
<text x="337.5" y="41.6">ADKEY2</text>
<text x="341" y="38.1">USB+</text>
<text x="352.8" y="40.2">13</text>
<text x="352.8" y="36.7">14</text>
<text x="319" y="43.7">5</text>
<text x="319" y="47.3">6</text>
<text x="323.5" y="45.2">DAC_L</text>
<text x="337.5" y="45.2">ADKEY1</text>
<text x="352.8" y="47.3">11</text>
<text x="352.8" y="43.7">12</text>
<text x="319" y="50.8">7</text>
<text x="323.5" y="48.7">SPK2</text>
<text x="323.5" y="52.2">GND</text>
<text x="343" y="52.2">GND</text>
<text x="344.5" y="48.7">IO1</text>
<text x="352.8" y="50.8">10</text>
<text x="319" y="54.3">8</text>
<text x="323.5" y="55.7">SPK1</text>
<text x="344.5" y="55.7">IO2</text>
<text x="352.8" y="54.3">9</text>
<text x="42" y="63.5" transform="rotate(-90 42 63.5)">2</text>
<text x="52.6" y="63.5" transform="rotate(-90 52.6 63.5)">4</text>
<text x="42" y="72.6" transform="rotate(-90 42 72.6)">1</text>
<text x="52.6" y="72.6" transform="rotate(-90 52.6 72.6)">3</text>
<text x="167.8" y="75.5">2</text>
<text x="171.3" y="77.3">1</text>
<text x="171.3" y="73.7">2</text>
<text x="167.8" y="79">1</text>
<text x="167.8" y="89.6">1</text>
<text x="167.8" y="86.1">2</text>
<text x="171.3" y="87.8">1</text>
<text x="171.3" y="84.3">2</text>
<text x="400" y="91.4">1</text>
<text x="400" y="94.9">2</text>
<text x="403.5" y="93.1">1</text>
<text x="447.6" y="93.1">1</text>
<text x="451.1" y="94.9">1</text>
<text x="500.5" y="93.1">1</text>
<text x="504" y="94.9">1</text>
<text x="42" y="97" transform="rotate(-90 42 97)">2</text>
<text x="52.6" y="97" transform="rotate(-90 52.6 97)">4</text>
<text x="105.4" y="96.7">1</text>
<text x="105.4" y="100.2">2</text>
<text x="108.9" y="98.4">A0</text>
<text x="108.9" y="102">A1</text>
<text x="122.4" y="102">WP</text>
<text x="128.9" y="100.2">7</text>
<text x="403.5" y="96.7">2</text>
<text x="447.6" y="96.7">2</text>
<text x="451.1" y="98.4">2</text>
<text x="500.5" y="96.7">2</text>
<text x="504" y="98.4">2</text>
<text x="42" y="106.1" transform="rotate(-90 42 106.1)">1</text>
<text x="52.6" y="106.1" transform="rotate(-90 52.6 106.1)">3</text>
<text x="105.4" y="103.7">3</text>
<text x="108.9" y="105.5">A2</text>
<text x="121.3" y="105.5">SCL</text>
<text x="128.9" y="107.2">5</text>
<text x="128.9" y="103.7">6</text>
<text x="120.7" y="109">SDA</text>
<text x="105.4" y="117.8">1</text>
<text x="108.9" y="119.6">A0</text>
<text x="42" y="125.2" transform="rotate(-90 42 125.2)">2</text>
<text x="52.6" y="125.2" transform="rotate(-90 52.6 125.2)">4</text>
<text x="105.4" y="121.4">2</text>
<text x="105.4" y="124.9">3</text>
<text x="108.9" y="123.1">A1</text>
<text x="122.4" y="123.1">WP</text>
<text x="128.9" y="124.9">6</text>
<text x="128.9" y="121.4">7</text>
<text x="108.9" y="126.6">A2</text>
<text x="120.7" y="130.2">SDA</text>
<text x="121.3" y="126.6">SCL</text>
<text x="128.9" y="128.4">5</text>
<text x="42" y="134.3" transform="rotate(-90 42 134.3)">1</text>
<text x="52.6" y="134.3" transform="rotate(-90 52.6 134.3)">3</text>
<text x="42" y="155.2" transform="rotate(-90 42 155.2)">2</text>
<text x="52.6" y="155.2" transform="rotate(-90 52.6 155.2)">4</text>
<text x="42" y="164.3" transform="rotate(-90 42 164.3)">1</text>
<text x="52.6" y="164.3" transform="rotate(-90 52.6 164.3)">3</text>
<text x="392.9" y="163.7">1</text>
<text x="392.9" y="167.2">2</text>
<text x="396.4" y="165.5">1</text>
<text x="445.8" y="165.5">1</text>
<text x="449.3" y="167.2">1</text>
<text x="498.8" y="165.5">1</text>
<text x="502.2" y="167.2">1</text>
<text x="396.4" y="169">2</text>
<text x="445.8" y="169">2</text>
<text x="449.3" y="170.7">2</text>
<text x="498.8" y="169">2</text>
<text x="502.2" y="170.7">2</text>
<text x="40.2" y="183.4" transform="rotate(-90 40.2 183.4)">2</text>
<text x="50.8" y="183.4" transform="rotate(-90 50.8 183.4)">4</text>
<text x="40.2" y="192.5" transform="rotate(-90 40.2 192.5)">1</text>
<text x="50.8" y="192.5" transform="rotate(-90 50.8 192.5)">3</text>
<text x="176" y="200.7">1</text>
<text x="179.5" y="202.5">PL# VCC</text>
<text x="40.2" y="209.9" transform="rotate(-90 40.2 209.9)">2</text>
<text x="50.8" y="209.9" transform="rotate(-90 50.8 209.9)">4</text>
<text x="176" y="204.3">2</text>
<text x="176" y="207.8">3</text>
<text x="179.5" y="206">CP</text>
<text x="179.5" y="209.5">D4</text>
<text x="187.7" y="206">CE#</text>
<text x="190" y="209.5">D3</text>
<text x="196" y="207.8">14</text>
<text x="196" y="204.3">15</text>
<text x="176" y="211.3">4</text>
<text x="176" y="214.8">5</text>
<text x="179.5" y="213.1">D5</text>
<text x="190" y="213.1">D2</text>
<text x="196" y="214.8">12</text>
<text x="196" y="211.3">13</text>
<text x="40.2" y="219" transform="rotate(-90 40.2 219)">1</text>
<text x="50.8" y="219" transform="rotate(-90 50.8 219)">3</text>
<text x="176" y="218.4">6</text>
<text x="176" y="221.9">7</text>
<text x="179.5" y="216.6">D6</text>
<text x="179.5" y="220.1">D7</text>
<text x="190" y="220.1">D0</text>
<text x="190" y="216.6">D1</text>
<text x="196" y="221.9">10</text>
<text x="196" y="218.4">11</text>
<text x="179.5" y="223.7">Q7#</text>
<text x="189.9" y="223.7">DS</text>
<text x="190" y="227.2">Q7</text>
<text x="196" y="225.4">9</text>
<text x="40.2" y="239.9" transform="rotate(-90 40.2 239.9)">2</text>
<text x="50.8" y="239.9" transform="rotate(-90 50.8 239.9)">4</text>
<text x="40.2" y="249" transform="rotate(-90 40.2 249)">1</text>
<text x="50.8" y="249" transform="rotate(-90 50.8 249)">3</text>
<text x="419.6" y="262.5">1</text>
<text x="424" y="263.9">VIN</text>
<text x="440" y="263.9">GND</text>
<text x="449.8" y="262.5">8</text>
<text x="294.2" y="266.8" transform="rotate(-90 294.2 266.8)">1</text>
<text x="297.7" y="266.8" transform="rotate(-90 297.7 266.8)">2</text>
<text x="419.6" y="269.5">2</text>
<text x="449.8" y="269.5">7</text>
<text x="292.5" y="270.3" transform="rotate(-90 292.5 270.3)">1</text>
<text x="296" y="270.3" transform="rotate(-90 296 270.3)">2</text>
<text x="424" y="270.9">OUTPUT</text>
<text x="440" y="270.9">GND</text>
<text x="255.4" y="277.2" transform="rotate(-90 255.4 277.2)">2</text>
<text x="258.9" y="277.2" transform="rotate(-90 258.9 277.2)">3</text>
<text x="262.5" y="277.2" transform="rotate(-90 262.5 277.2)">1</text>
<text x="419.6" y="276.6">3</text>
<text x="424" y="278">FB</text>
<text x="440" y="278">GND</text>
<text x="449.8" y="276.6">6</text>
<text x="44.3" y="287.2">2</text>
<text x="47.8" y="285.4">2</text>
<text x="419.6" y="283.6">4</text>
<text x="424" y="285">ON/OFF</text>
<text x="440" y="285">GND</text>
<text x="449.8" y="283.6">5</text>
<text x="44.3" y="290.7">1</text>
<text x="47.8" y="288.9">1</text>
<text x="79.1" y="288.9">4</text>
<text x="88.2" y="288.9">3</text>
<text x="79.1" y="299.5">2</text>
<text x="88.2" y="299.5">1</text>
</g>
<g font-size="3.2">
<text x="255.9" y="36.7">GND</text>
<text x="260.6" y="40.6">R</text>
<text x="266.3" y="40.2">2</text>
<text x="266.3" y="36.7">3</text>
<text x="261.1" y="45.9">L</text>
<text x="266.3" y="45.5">4</text>
<text x="105.4" y="107.2">4</text>
<text x="108.9" y="109">GND</text>
<text x="257.5" y="115.7">1</text>
<text x="105.4" y="128.4">4</text>
<text x="108.9" y="130.2">GND</text>
<text x="257.5" y="129.8">1</text>
<text x="257.5" y="133.3">1</text>
<text x="176" y="225.4">8</text>
<text x="179.5" y="227.2">GND</text>
</g>
<g font-size="3.2" fill="#8d2323">
<text x="203.8" y="82.6">16</text>
<text x="211" y="84">D13/SCK D12/MISO</text>
<text x="247.3" y="82.6">15</text>
<text x="203.8" y="89.6">18</text>
<text x="203.8" y="86.1">17</text>
<text x="211" y="87.5">3V3</text>
<text x="227.5" y="87.5">D11/MOSI</text>
<text x="247.3" y="86.1">14</text>
<text x="247.3" y="89.6">13</text>
<text x="203.8" y="93.1">19</text>
<text x="211" y="94.5">A0</text>
<text x="211" y="91">AREF</text>
<text x="237.6" y="91">D10</text>
<text x="239.7" y="94.5">D9</text>
<text x="247.3" y="93.1">12</text>
<text x="203.8" y="100.2">21</text>
<text x="203.8" y="96.7">20</text>
<text x="211" y="101.6">A2</text>
<text x="211" y="98.1">A1</text>
<text x="239.7" y="98.1">D8</text>
<text x="239.7" y="101.6">D7</text>
<text x="247.3" y="96.7">11</text>
<text x="247.3" y="100.2">10</text>
<text x="203.8" y="107.2">23</text>
<text x="203.8" y="103.7">22</text>
<text x="211" y="105.1">A3</text>
<text x="239.7" y="105.1">D6</text>
<text x="247.3" y="103.7">9</text>
<text x="247.3" y="107.2">8</text>
<text x="203.8" y="110.8">24</text>
<text x="211" y="112.2">A5</text>
<text x="211" y="108.7">A4</text>
<text x="239.7" y="108.7">D5</text>
<text x="239.7" y="112.2">D4</text>
<text x="247.3" y="110.8">7</text>
<text x="203.8" y="117.8">26</text>
<text x="203.8" y="114.3">25</text>
<text x="211" y="119.2">A7</text>
<text x="211" y="115.7">A6</text>
<text x="239.7" y="115.7">D3</text>
<text x="239.7" y="119.2">D2</text>
<text x="247.3" y="114.3">6</text>
<text x="247.3" y="117.8">5</text>
<text x="203.8" y="124.9">28</text>
<text x="203.8" y="121.4">27</text>
<text x="211" y="122.8">+5V</text>
<text x="236.8" y="122.8">GND</text>
<text x="247.3" y="121.4">4</text>
<text x="247.3" y="124.9">3</text>
<text x="203.8" y="131.9">30</text>
<text x="203.8" y="128.4">29</text>
<text x="211" y="129.8">GND</text>
<text x="211" y="126.3">RESET</text>
<text x="233.8" y="126.3">RESET</text>
<text x="233.8" y="129.8">D0/RX</text>
<text x="247.3" y="128.4">2</text>
<text x="247.3" y="131.9">1</text>
<text x="211" y="133.3">VIN</text>
<text x="234.1" y="133.3">D1/TX</text>
</g>
<g font-size="3.2" fill="#f00">
<text x="120.9" y="98.4">VCC</text>
<text x="128.9" y="96.7">8</text>
<text x="120.9" y="119.6">VCC</text>
<text x="128.9" y="117.8">8</text>
<text x="196" y="200.7">16</text>
</g>
</svg>
